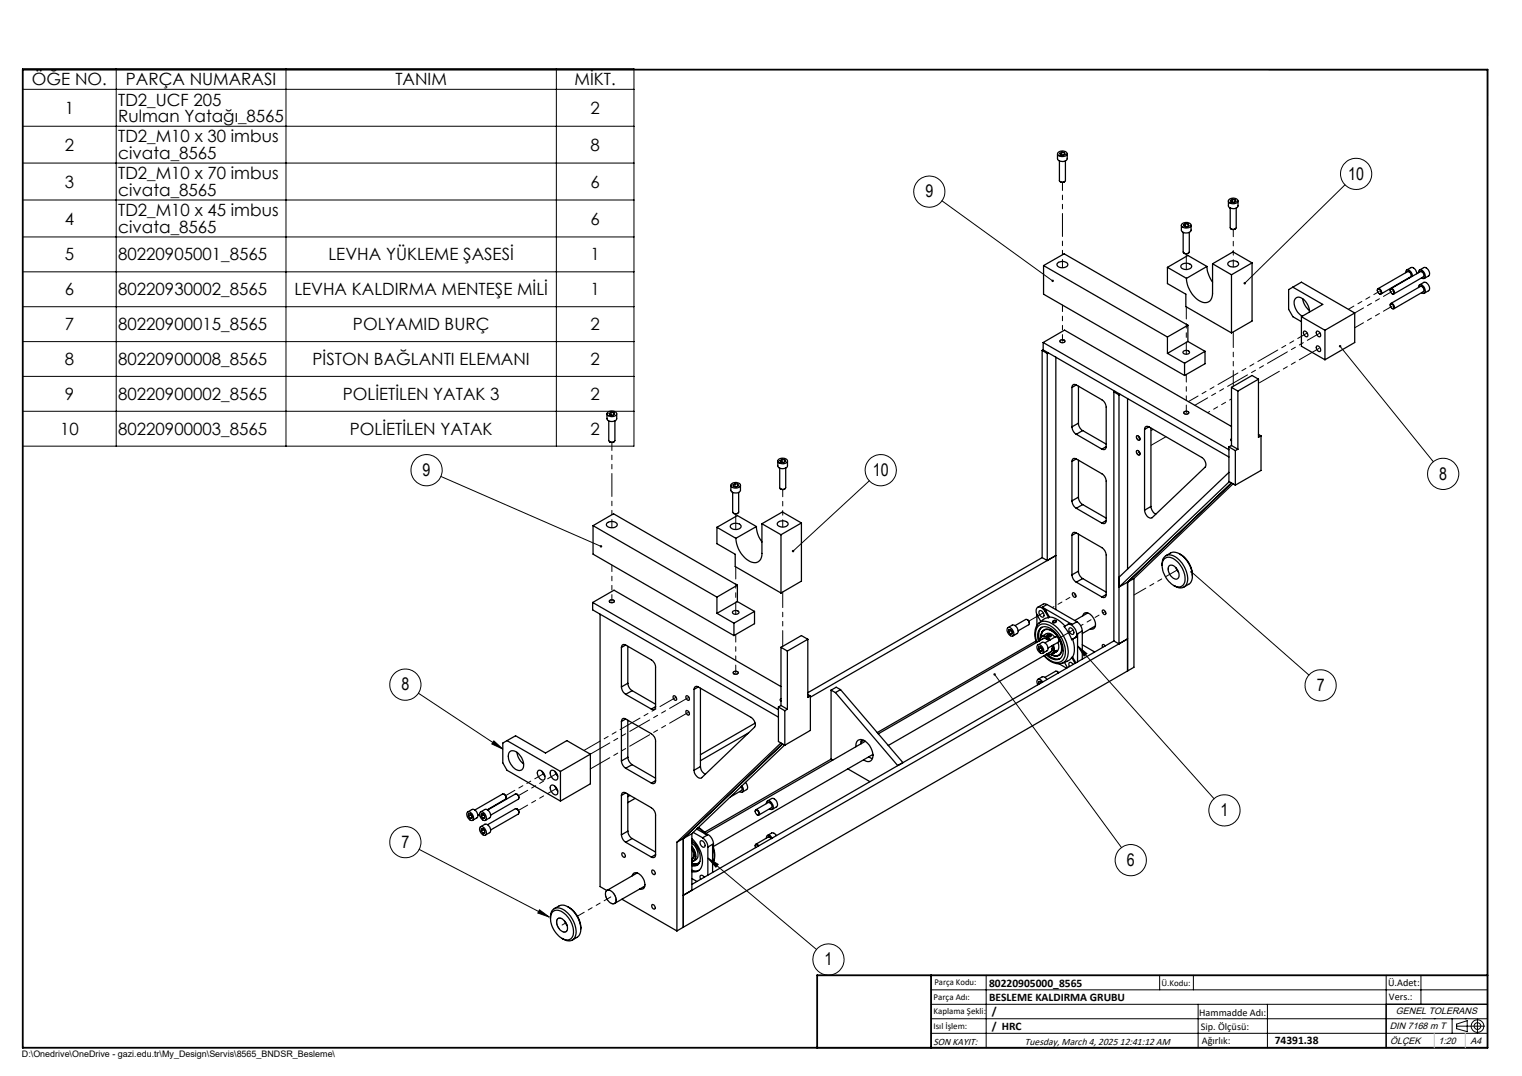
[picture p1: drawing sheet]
<svg xmlns="http://www.w3.org/2000/svg" width="420mm" height="297mm" viewBox="0 0 420 297" stroke-linecap="round" stroke-linejoin="round" font-family="sans-serif">
<g fill="none" stroke="#000" stroke-width=".35">
<path d="M291.8 42.4v1.4a1.57 1.57 0 0 0 2.7 0v-1.4M292 42.1a1.64 1.64 0 0 1 2.5 .3 1.5 1.5 0 0 1-2.6 0zM292.3 44.4v5.5l.3 .3M292.6 50.2l.5 .1 .7-.1M293 42l.7 .1M293 42l-.6 .3 .2 .5 .8 .1 .5-.3-.2-.5M293 42v.8M293.7 42.1v.6M294 44.4v5.4a.96 .96 0 0 1-1.4 .4M339 55.5v1.3a1.54 1.54 0 0 0 2.6 0v-1.3M339 55.2a1.52 1.52 0 0 1 2.6 .4 1.54 1.54 0 0 1-2.6-.2zM339.5 57.4v5.5l.2 .3"/>
<path d="M340.1 55l.8 .1M340.1 55l-.6 .3 .3 .5 .7 .1 .6-.3-.2-.5M340.1 55v.8M340.9 55.1v.6M341.1 57.4v5.5a.92 .92 0 0 1-1.4 .3M288 73.3v7.9l38.9 22.4M288 73.3l34.2 19.7M288 73.3l5.7-3.2 34.1 19.7M291.8 72.7a1.78 1.78 0 0 1 2.9 .4 1.77 1.77 0 0 1-3 0zM322.2 73.8v4.5l5 2.9v3.4l12.6 7.3M322.2 73.8l5.2 3M326 62.2v1.3a1.54 1.54 0 0 0 2.7 0v-1.3"/>
<path d="M326 73.1a1.85 1.85 0 0 1 2.9 .5 1.76 1.76 0 0 1-3 0zM326.2 61.8a1.64 1.64 0 0 1 2.5 .4 1.53 1.53 0 0 1-2.7-.1zM326.5 64.1v5.5l.2 .3M326.7 69.9l.5 .2 .7-.2M327.1 61.7l.8 .2M327.1 61.7l-.5 .4 .2 .4 .8 .1 .5-.3-.2-.4M327.1 61.7v.8M327.9 61.9v.5M328.2 64.1v5.5a.98 .98 0 0 1-1.5 .3M333.1 73.6a8 8 0 0 0 1.5 4.3M333.1 73.6l-5.7 3.2M333.1 73.6l-5.3-3.1-5.6 3.3"/>
<path d="M334.6 72.8v8.2a2.24 2.24 0 0 1-1.2 2.4 2.24 2.24 0 0 1-2.6-.5 8 8 0 0 1-3.4-6.1M334.6 72.8l5.2 3M339 72.4a1.89 1.89 0 0 1 2.8 .4 1.7 1.7 0 0 1-3-.1zM339.7 63.2l.5 .2 .7-.2M339.8 75.8v16.1M345.5 72.6l-5.7 3.2M345.5 72.6l-5.2-3.1-5.7 3.3M345.5 72.6v16l-5.7 3.3M356.8 79.3l8.2 4.7-5.9 3.4M356.8 79.3l2.3-1.4 14.7 8.5M356.8 79.3l-1.2 .6v5.5l1.2 2 2.3 1.4M380.2 79.9a.72 .72 0 0 1 .8 .3 .72 .72 0 0 1-.2 .9 .93 .93 0 0 1-.6-1.2z"/>
<path d="M380.3 79.7l8.1-4.7a.96 .96 0 0 1 .9 1.4l-8.2 4.7M383.8 79.9a.72 .72 0 0 1 .7 .4 .72 .72 0 0 1-.1 .8 .89 .89 0 0 1-.6-1.2zM383.8 79.7l8.2-4.7a.96 .96 0 0 1 .8 1.4l-8.2 4.7M387.9 75.3a.69 .69 0 0 1 .5-.9 .69 .69 0 0 1 .9 .5l.5 1.3M388.2 74.5l1.2-.6a1.57 1.57 0 0 1 1.5 1.7M388.7 76.7l.1 .1M391.4 79.4a.69 .69 0 0 1 .5-.9 .69 .69 0 0 1 .9 .5 1.21 1.21 0 0 1 .1 2l-.6-.2M391.4 75.3a.69 .69 0 0 1 .5-.9 .69 .69 0 0 1 .9 .5 1.2 1.2 0 0 1 .1 2l-.6-.2M391.7 78.6l1.2-.6a1.53 1.53 0 0 1 1.3 2.3l-1.2 .6M391.7 74.5l1.2-.6a1.53 1.53 0 0 1 1.3 2.3l-1.2 .7M287.6 96.7l1.4 .9M287.6 96.7v57.2"/>
<path d="M287.9 94.5v2.1M287.9 94.5l51.2 29.6M287.9 96.6l51.2 29.5M287.9 94.5l5.9-3.4 46 26.6M287.9 96.6l-.3 .1M289 97.6v57.1M289.3 97.4l-.3 .2M291.4 98.6v69.7M292.6 94a.72 .72 0 0 1 .7-.3 .72 .72 0 0 1 .5 .7 .79 .79 0 0 1-1.3-.3zM322.2 93v4.5M322.2 97.5l4.7 2.8M326.6 97a.99 .99 0 0 1 1.6 .4 1.01 1.01 0 0 1-1.7-.3z"/>
<path d="M327.8 94.3l4.7 2.7M327.8 94.3l-5.6 3.2M327.8 89.8l-5.6 3.2M327.8 89.8v4.5M332.5 97l-5.6 3.3M332.5 97v3.4l-5.6 3.2M359.1 87.4v8.2l6.5 3.7M359.1 87.4l6.5 3.8M359.5 82.5a5 5 0 0 0 1.9 3.2M359.8 91.5a.89 .89 0 0 1 .9 .4 .89 .89 0 0 1-.1 1.1 1.18 1.18 0 0 1-.8-1.5zM361.4 86.1a4.1 4.1 0 0 0-3.2-4.1 1.82 1.82 0 0 0-.8 2.8 4.4 4.4 0 0 0 2 2.5M363.4 91.4a.95 .95 0 0 1 .9 .6 .95 .95 0 0 1-.2 1 1.1 1.1 0 0 1-.7-1.6z"/>
<path d="M363.4 95.5a1.02 1.02 0 0 1 .9 1.5 1.01 1.01 0 0 1-.9-1.5zM365.6 91.2v8.1M373.8 86.4l-8.2 4.8M373.8 86.4v8.1l-8.2 4.8M380.1 80.2a.52 .52 0 0 1 .5-.6 .52 .52 0 0 1 .5 .6 .51 .51 0 0 1 .2 .6 .51 .51 0 0 1-.6 .3l-.1-.1M383.6 84.2a.5 .5 0 0 1 .6-.5 .5 .5 0 0 1 .4 .6 .49 .49 0 0 1 .3 .6 .49 .49 0 0 1-.7 .3l-.1-.1M383.6 80.2a.5 .5 0 0 1 .5-.6 .5 .5 0 0 1 .5 .6 .51 .51 0 0 1 .3 .6 .51 .51 0 0 1-.7 .3l-.1-.1M383.8 84a.72 .72 0 0 1 .7 .4 .72 .72 0 0 1-.1 .8 .89 .89 0 0 1-.6-1.2zM383.8 83.8l8.2-4.7a.96 .96 0 0 1 .8 1.4l-8.2 4.7M167.5 114.2v1.4a1.54 1.54 0 0 0 2.7 0v-1.4M167.7 113.8a1.7 1.7 0 0 1 2.5 .4 1.5 1.5 0 0 1-1.4 .8 1.5 1.5 0 0 1-1.3-.8zM168 116.2v5.4l.2 .4"/>
<path d="M168.6 113.8l.8 .1M168.6 113.8l-.5 .3 .2 .4 .8 .1 .5-.3-.2-.4M168.6 113.8v.8M169.4 113.9v.5M169.7 116.2v5.4a.95 .95 0 0 1-1.5 .4M295.8 117.8a2.61 2.61 0 0 0 1.2 2.1M295.8 107v10.8M297 106.3l7.1 4a2.61 2.61 0 0 1 1.2 2.1v10.9M297 106.3a.74 .74 0 0 0-.8-.1 .74 .74 0 0 0-.4 .8M297 119.9l7.1 4.1M297 106.3l-1.2 .7M297.6 116.8a2.46 2.46 0 0 0 1.2 2"/>
<path d="M297.6 116.8l-1.8 1M297.6 106.6v10.2M298.8 118.8l-1.8 1.1M298.8 118.8l6.5 3.8M307.4 108.2v68.7M307.4 108.2l1.4 .8M307.7 108l-.3 .2M308.8 109v68.7M309.1 108.8l-.3 .2M311.1 110v47.1M315.8 118.5v22.3M317 117.8l14.6 8.5a2.14 2.14 0 0 1 .9 2.7l-14.5 13.9a1.72 1.72 0 0 1-2.1-1.8l-.1-.3"/>
<path d="M317 117.8a.74 .74 0 0 0-.8 0 .74 .74 0 0 0-.4 .7M317 117.8l-1.2 .7M317.6 118.2v21.6M326.7 113.7a.7 .7 0 0 1 .8-.2 .7 .7 0 0 1 .5 .6 .75 .75 0 0 1-1.3-.3zM326.9 100.3v3.3M339.8 106.9v16.1M339.8 106.9l1.8 1M341.6 107.9v16.1M347.3 104.7v16l.7-.4M347.3 104.7l-5.7 3.2M347.3 104.7l-1.8-1.1-5.7 3.3M347.3 119.9l.7 .4"/>
<path d="M168.2 122l.7 .1 .5-.1M201.7 133.9v1.4a1.54 1.54 0 0 0 2.6 0v-1.4M201.9 133.6a1.63 1.63 0 0 1 2.4 .3 1.48 1.48 0 0 1-1.3 .8 1.48 1.48 0 0 1-1.3-.8zM202.2 135.9v5.4l.2 .4M202.8 133.5l.8 .1M202.8 133.5l-.5 .3 .2 .5 .7 .1 .6-.3-.2-.5M202.8 133.5v.8M203.6 133.6v.6M203.8 135.9v5.4a.9 .9 0 0 1-1.4 .4M214.6 127.2v1.4a1.54 1.54 0 0 0 2.7 0v-1.4M214.8 126.9a1.7 1.7 0 0 1 2.5 .3 1.5 1.5 0 0 1-1.3 .8 1.5 1.5 0 0 1-1.4-.8zM215.2 129.2v5.5l.2 .3"/>
<path d="M215.4 135l.6 .1 .6-.1M215.8 126.8l.7 .1M215.8 126.8l-.6 .3 .2 .5 .8 .1 .5-.4-.2-.4M215.8 126.8v.8M216.5 126.9v.6M216.8 129.2v5.4a.95 .95 0 0 1-1.4 .4M295.8 138.3a2.61 2.61 0 0 0 1.2 2M295.8 127.3v11M297 126.7l7.1 4.1a2.61 2.61 0 0 1 1.2 2v10.9M297 126.7a.73 .73 0 0 0-.8-.1 .73 .73 0 0 0-.4 .7M297 126.7l-1.2 .6M297.6 137.2a2.46 2.46 0 0 0 1.2 2.1"/>
<path d="M297.6 127v10.2M297.6 137.2l-1.8 1.1M298.8 139.3l-1.8 1M298.8 139.3l6.5 3.7M305.3 123.3a.73 .73 0 0 1-.4 .7 .73 .73 0 0 1-.8 0M305.3 123.3l-1.2 .7M313.6 124.5a.67 .67 0 0 1 .8 .3 .67 .67 0 0 1-.1 .8 1.02 1.02 0 0 1-.7-1.1zM313.6 120.4a.65 .65 0 0 1 .8 .3 .65 .65 0 0 1-.1 .8 1.01 1.01 0 0 1-.7-1.1zM317.6 139.8a2.7 2.7 0 0 0 1.3 2.1M317.6 139.8l-1.8 1M339.1 123.4l1.8 1M339.1 123.4v9.5l1.8 1"/>
<path d="M339.1 130.4l-30.3 28.9M339.2 133l-30.4 29.1 2.3-1.4M339.8 121.1l-.2 .3 .2 .3M339.8 133.3l-28.7 27.4M339.8 123l1.8 1M339.8 123l-.7 .4M340.3 133.6l-27.4 26.1M340.9 124.4v9.5M341.6 124l-.7 .4M348 120.3v9.6l-7.1 4M163.7 145.1v7.9l38.8 22.4M163.7 145.1l34.1 19.7"/>
<path d="M163.7 145.1l5.6-3.3 34.2 19.7M167.6 144.3a1.96 1.96 0 0 1 2.7 .4 1.66 1.66 0 0 1-2.7 .6l-.3-.5zM197.8 145.6v4.5l5.1 2.9v3.4l12.6 7.3M197.8 145.6l5.3 3M201.7 144.8a1.89 1.89 0 0 1 2.8 .5 1.78 1.78 0 0 1-3 .1zM202.4 141.7l.5 .1 .7-.1M208.7 145.3a7.3 7.3 0 0 0 1.6 4.3M208.7 145.3l-5.6 3.3M208.7 145.3l-5.2-3-5.7 3.3M210.3 144.6v8.1a2.21 2.21 0 0 1-1.2 2.4 2.21 2.21 0 0 1-2.6-.4 7.9 7.9 0 0 1-3.4-6.1M210.3 144.6l5.2 3M214.7 144.2a1.82 1.82 0 0 1 2.8 .4 1.76 1.76 0 0 1-3 .1z"/>
<path d="M215.5 147.6v16.1M221.2 144.4l-5.7 3.2M221.2 144.4l-5.3-3.1-5.6 3.3M221.2 144.4v16l-5.7 3.3M287.6 153.9l1.4 .8M287.6 153.9l-64.7 37.3M289 154.7l2.4-1.4-67.8 39.1M295.8 158.7a2.48 2.48 0 0 0 1.2 2M295.8 147.8v10.9M297 147.1l7.1 4.1a2.61 2.61 0 0 1 1.2 2v10.9M297 147.1a.72 .72 0 0 0-.8-.1 .72 .72 0 0 0-.4 .8M297 140.3l7.1 4.1"/>
<path d="M297 147.1l-1.2 .7M297.6 157.7a2.46 2.46 0 0 0 1.2 2M297.6 147.4v10.3M297.6 157.7l-1.8 1M298.8 159.7l-1.8 1M298.8 159.7l6.5 3.7M305.3 143.7a.74 .74 0 0 1-.4 .8 .74 .74 0 0 1-.8-.1M305.3 143.7l-1.2 .7M312.9 159.7l-1.8 1M312.9 159.7v24.5l-1.8 1M320.7 156.1a2.23 2.23 0 0 1 2.6-2.9 7.1 7.1 0 0 1 4.3 7.8 2.07 2.07 0 0 1-3.4 .8l-.4-.2M321.4 154.2a2.51 2.51 0 0 1 3.3 .6 5.9 5.9 0 0 1 1.9 6.5 2.42 2.42 0 0 1-3.7-.5 5.9 5.9 0 0 1-1.9-6.1z"/>
<path d="M321.7 153.4l1.3-.8a3.6 3.6 0 0 1 4.2 1.7 6.4 6.4 0 0 1 1.5 6.2l-.4 .6-1.6 .9M322.7 156.1a2.12 2.12 0 0 1 2.5 1.9 1.08 1.08 0 0 1 .1 1.3 1.08 1.08 0 0 1-1.2 .4 2.7 2.7 0 0 1-1.4-3.6zM324.5 156.7l.7 1.3M325.5 152.9a6.9 6.9 0 0 1 3.5 6.1M163.5 166.3v2l51.3 29.6M163.5 166.3l51.3 29.6M163.5 166.3l5.9-3.4 46.1 26.6M165.6 169.5v75.2l1.9 1.1M168.2 165.8a.77 .77 0 0 1 1.3 .3 .75 .75 0 0 1-.8 .3 .75 .75 0 0 1-.5-.6zM171.5 178.7v10.9M172.6 178l7.1 4.1a2.46 2.46 0 0 1 1.2 2.1v10.8M172.6 178a.72 .72 0 0 0-.8 0 .72 .72 0 0 0-.3 .7"/>
<path d="M172.6 178l-1.1 .7M173.2 178.4v10.2M197.8 164.8v4.5M197.8 169.3l4.7 2.7M202.2 168.8a1.04 1.04 0 0 1 1.7 .4 .99 .99 0 0 1-1 .4 .99 .99 0 0 1-.8-.7zM202.5 172v3.4M203.5 166l4.7 2.8M203.5 166l-5.7 3.3M203.5 161.5l-5.7 3.3M203.5 161.5v4.5M208.2 168.8l-5.7 3.2M208.2 168.8v3.4l-5.7 3.2"/>
<path d="M215.5 178.7v16M215.5 178.7l1.8 1M217.3 179.7v16.1M222.9 176.5l-5.6 3.2M222.9 176.5v16l.7-.4M222.9 176.5l-1.7-1.1-5.7 3.3M278.1 173.3a1.5 1.5 0 0 1 1.7 1.9 .8 .8 0 0 1-.9 .4 .8 .8 0 0 1-.6-.7l-.4-1zM278.2 173.2l1.1-.7a1.53 1.53 0 0 1 1.4 2.4l-1.2 .6M278.4 174.4v-.6h.4l.5 .5v.7h-.5M278.4 174.4l.4 .6M279 174l-.6 .4M279.3 174.8l-.5 .2"/>
<path d="M280.1 172.7l2.9-1.7a.96 .96 0 0 1 .9 1.4l-2.9 1.7M283.5 171l.5 .6 .1 .4M285.9 176.9l-43.8 25.3M286.1 177.3a3.8 3.8 0 0 1 1.2-5 5.6 5.6 0 0 1 5.4 3.4 6.4 6.4 0 0 1 .8 6.3 2.8 2.8 0 0 1-4.3-.1l-1-1M286.1 169.6v3M286.3 178.1a1.47 1.47 0 0 1 1.7 1.9 .68 .68 0 0 1-.7 .4 .68 .68 0 0 1-.6-.5 1.54 1.54 0 0 1-.4-1.8zM286.4 178l1.2-.7a1.53 1.53 0 0 1 1.3 2.3l-1.1 .7M286.6 177.1a2.99 2.99 0 0 1 1.3-4.1 5.4 5.4 0 0 1 4.8 3.7 4.6 4.6 0 0 1 0 4.9 3 3 0 0 1-4.1-.9M286.6 179.2v-.6l.5-.1 .4 .6v.6l-.4 .1M286.6 179.2l.5 .6M286.7 172a5 5 0 0 0-.7 5.4M286.7 172a3.7 3.7 0 0 1 4.7 1 9.5 9.5 0 0 1 3.2 8.1l-.7 1.5-.8 .5"/>
<path d="M286.8 168.6a1.05 1.05 0 0 1 1.1 .6 1.05 1.05 0 0 1-.1 1.2 1.28 1.28 0 0 1-1-1.8zM287.3 175.8a1.85 1.85 0 0 1 1-2 1.85 1.85 0 0 1 2.2 .5 5.5 5.5 0 0 1 2.2 6.1 1.83 1.83 0 0 1-2.6 .3M287.3 178.8l-.7 .4M287.4 175.8a1.78 1.78 0 0 1 1-2 1.78 1.78 0 0 1 2.2 .6l1.5 1.7M287.5 176.5a1.16 1.16 0 0 1 1.9 .3M287.5 173.1a3.4 3.4 0 0 0-.7 3.8M287.5 175.6l1.2-.7a2.14 2.14 0 0 1 2.4 1M287.5 179.5l-.4 .3M287.6 167.6l1.1 1.1M287.6 167.6l8.3 4.8M287.7 174.2l-.4 1.6M288.4 177.4l2.9-1.6a.99 .99 0 0 1 .8 1.4l-2.9 1.7"/>
<path d="M288.4 168.8a1.62 1.62 0 0 0-2.2-1 2.11 2.11 0 0 0 .1 2.2l.9 1.6M288.4 168.8l1 1.7M288.7 168.7l.9 1.6M288.7 168.7l-.3 .1M288.7 176.4l-.8-.1-45.5 26.3M288.9 175.4a.58 .58 0 0 1 .6-.3 .58 .58 0 0 1 .5 .4 .65 .65 0 0 1-1.1-.1zM288.9 166.9l-.7-.3-1.9 1M288.9 166.9l-1.3 .7M288.9 166.9l8.3 4.7M289.1 175.4a.36 .36 0 0 1 .4-.2 .36 .36 0 0 1 .3 .4l-.5 .1zM289.2 175.3l-.2 .2 .1 .2M289.4 170.5l-1.2 .3-1.5 1.2"/>
<path d="M289.4 175.3l-.2 .1 .1 .2 .5-.1-.1-.2M289.4 175.3h.3M289.4 175.4l.3 .1M289.4 175.4l-.1 .1M289.4 175.3v.1M289.6 170.3a6.3 6.3 0 0 1 4.3 2.5M289.6 170.3l-.2 .2M289.7 175.3v.2M289.8 175.3l.2 .1-.2 .3M289.8 176.6a1.69 1.69 0 0 0-2.7-.5l-.2 .7a1.26 1.26 0 0 1 .9-1.2 1.26 1.26 0 0 1 1.5 .6l.4 .5M289.9 179.9l-44.8 25.9M290.3 178.3a1.21 1.21 0 0 1-.7 1.8"/>
<path d="M290.3 179l-.1 .6-.3 .3M290.7 178a1.74 1.74 0 0 1-.9 2.7l-.8-.3a1.22 1.22 0 0 0 1.5-.1 1.22 1.22 0 0 0 .3-1.4l-.3-.8M291 180l.5-.3-.6 .5zM291 171.2l.5 .3M291 171.2a.37 .37 0 0 0-.5 .4 .37 .37 0 0 0 .5 .3l.5-.4M291.2 179.9l.1 .1M291.2 171.8l.2-.1a.35 .35 0 0 0-.5-.3 .35 .35 0 0 0-.2 .4l.1 .1M291.2 179.8l.2-.1-.4 .4zM291.3 179.9l.3-.2a.49 .49 0 0 0-.7 .3l-.1 .3 .2-.1M291.6 179.6l-.1 .1M291.7 175.8l.5 .6 .1 .4M291.9 177.3a1.91 1.91 0 0 1-.7 2.8"/>
<path d="M292.2 176.3a3.8 3.8 0 0 1 .1 4.4 1.95 1.95 0 0 1-2.1-.1M294.6 172.4a2.41 2.41 0 0 1 2.5 2.5v.6l-.4 .5M294.6 172.4l-.9 .6 1.2 1.7 .8 1.9M295.1 173.4a1.05 1.05 0 0 1 1 .5 1.05 1.05 0 0 1-.1 1.2 1.28 1.28 0 0 1-.9-1.7zM295.9 172.4l-.8-.2-.5 .2M295.9 163.7a.67 .67 0 0 1 .9 .3 .67 .67 0 0 1-.2 .9 1.02 1.02 0 0 1-.7-1.2zM296 176.4a6.4 6.4 0 0 1 0 5M296 176.4l-.3 .2M296.7 176l-1 .6M296.9 175.9l-.2 .1M296.9 175.9l-.9 .5M297 160.7l7.1 4.1"/>
<path d="M297.2 171.6a3.3 3.3 0 0 1 1.5 2.6M297.2 171.6l-1.3 .8M297.4 174.9l-.1 .6-.4 .4M297.4 174.9v7.8M298.7 178l3.3 1.9M298.7 174.2l-1.3 .7M298.7 174.2v7.7M298.8 170a1.14 1.14 0 0 1 .9-.9 1.14 1.14 0 0 1 1.2 .5 3.2 3.2 0 0 1 1.1 3.8l-.4 .2h-.7M300.2 169.2l-3.6 2.1M302.3 172.8l-3.6 2.1M304.2 168.5a.67 .67 0 0 1 .8 .3 .67 .67 0 0 1-.2 .8 1.02 1.02 0 0 1-.6-1.1zM305 178.3a.44 .44 0 0 0-.7-.4 .44 .44 0 0 0 0 .8"/>
<path d="M305.3 164.1a.72 .72 0 0 1-.4 .8 .72 .72 0 0 1-.8-.1M305.3 164.1l-1.2 .7M307.4 176.9l1.4 .8M307.4 176.9l-116.5 67.2M308.8 177.7l2.3-1.3-122.5 70.7 2.3-1.4v-15.6M311.1 160.7v24.5M171.5 189.6a2.71 2.71 0 0 0 1.1 2.1M171.5 199.1v10.9M172.6 198.5l7.1 4a2.46 2.46 0 0 1 1.2 2.1v10.9M172.6 198.5a.7 .7 0 0 0-.8-.1 .7 .7 0 0 0-.3 .7M172.6 191.7l7.1 4M172.6 198.5l-1.1 .6"/>
<path d="M173.2 188.6a2.61 2.61 0 0 0 1.2 2M173.2 188.6l-1.7 1M173.2 198.8v10.2M174.4 190.6l-1.8 1.1M174.4 190.6l6.5 3.8M180.9 195a.7 .7 0 0 1-.3 .8 .7 .7 0 0 1-.9-.1M180.9 195l-1.2 .7M185.8 192.2a.68 .68 0 0 1 .8 .3 .68 .68 0 0 1-.2 .8 .93 .93 0 0 1-.6-1.1zM189.3 192.2a.67 .67 0 0 1 .8 .3 .67 .67 0 0 1-.2 .8 .93 .93 0 0 1-.6-1.1zM189.4 196.1a.72 .72 0 0 1 .7 .5 .72 .72 0 0 1-.2 .8 .9 .9 0 0 1-.5-1.3zM191.5 190.3v22.3M192.7 189.6a.72 .72 0 0 0-.8-.1 .72 .72 0 0 0-.4 .8"/>
<path d="M192.7 189.6l14.6 8.4a2.2 2.2 0 0 1 .9 2.7l-14.6 14a1.83 1.83 0 0 1-2.1-2.1M192.7 189.6l-1.2 .7M193.3 190v21.6M202.4 185.5a.79 .79 0 0 1 1.3 .3 .75 .75 0 0 1-.8 .3 .75 .75 0 0 1-.5-.6zM208.4 199.6l-15.1 8.7M214.8 195.2l1.8 1M214.8 195.2v9.5l1.8 1M215.5 192.9l-.2 .2 .2 .4M215.5 194.7l1.8 1.1M215.5 194.7l-.7 .5M216.6 196.2v9.5M217.3 195.8l-.7 .4"/>
<path d="M222.9 191.7l.7 .4M223.6 192.1v9.5l-7 4.1M229.3 190.5v19M229.3 190.5l1.2 .7M232 190.4l17.2 20.1-1.5 .8-17.2-20.1M232 190.4l-1.5 .8M232 190.4l-1.2-.7-1.5 .8M286.4 187.5l1.2-.7a1.17 1.17 0 0 1 1.3 .8M286.6 188.7l.1 .1M287.3 188.3l-.7 .4M287.4 188.4l-.3-.3h-.5v.6M287.7 188.2a.9 .9 0 0 0-1.5-.4l.2 1.2"/>
<path d="M288.1 181a5 5 0 0 0 5 2.1M288.9 180.5a3.7 3.7 0 0 0 3.6 1.3M290.1 180.7l1.6 .4M290.8 180.2h.1M291 180.2l-.7 .3M291.7 185.3l.4 .4M292.1 185.7l-.5-.4h-.3l-2.9 1.7M292.2 183.2l2.1 1.2M293.7 182.8l.9 1.5M295.7 181.5l-.6 .7-2 .9M295.7 181.5l1 1.6M296 181.4l-.3 .1"/>
<path d="M296 181.4l.9 1.5M296.1 183.4a.6 .6 0 0 0-.5-.6 .6 .6 0 0 0-.6 .4l.1 .8M311.1 185.2l-122.5 70.7M139.1 219.2l.4 .4 .2 .6M139.9 204.4l2.4-1.3 8.2 4.8 5.9-3.5 6.5 3.8M139.9 204.4l14.8 8.5M139.9 204.4l-1.2 .7v5.5l1.2 2 14.8 8.5M140.6 207.6a2.1 2.1 0 0 1 3.1 1.2 2.94 2.94 0 0 1 .2 3.7 2.74 2.74 0 0 1-3.1-1.9 3.2 3.2 0 0 1-.2-3zM142.6 207.6a5 5 0 0 0 1.9 3.3M142.6 219.2l.6 .6v.4M148.5 212.8a1.41 1.41 0 0 1 1.9 1.4 .78 .78 0 0 1-.3 1.1 .78 .78 0 0 1-1.1-.4 1.89 1.89 0 0 1-.5-2.1zM149.6 212.9l.8 1.3"/>
<path d="M152 212.8a1.41 1.41 0 0 1 1.9 1.4 .78 .78 0 0 1-.3 1.1 .78 .78 0 0 1-1.1-.4 1.89 1.89 0 0 1-.5-2.1zM152 216.8a1.41 1.41 0 0 1 1.9 1.5 .78 .78 0 0 1-.3 1.1 .78 .78 0 0 1-1.1-.4 1.82 1.82 0 0 1-.5-2.2zM153.1 212.9l.8 1.3M153.1 217l.8 1.3M154.7 212.9v8.2M162.9 208.2l-8.2 4.7M162.9 208.2v8.2l-8.2 4.7M171.5 210a2.72 2.72 0 0 0 1.1 2.1M171.5 219.6v10.8M172.6 218.9l7.1 4.1a2.46 2.46 0 0 1 1.2 2v10.9M172.6 218.9a.72 .72 0 0 0-.8-.1 .72 .72 0 0 0-.3 .8M172.6 212.1l7.1 4"/>
<path d="M172.6 218.9l-1.1 .7M173.2 209a2.61 2.61 0 0 0 1.2 2.1M173.2 219.2v10.2M173.2 209l-1.7 1M173.8 219.6l-.6 .3M174.4 211.1l-1.8 1M174.4 211.1l6.5 3.7M180.9 215.5a.71 .71 0 0 1-.3 .7 .71 .71 0 0 1-.9-.1M180.9 215.5l-1.2 .6M193.3 211.6a2.48 2.48 0 0 0 1.3 2.1M193.3 211.6l-1.8 1M204.5 217.1l.3 .8-.1 .3-3.2 1.8"/>
<path d="M204.8 216.9a1.01 1.01 0 0 1-.3 1.8l-.4-.2M205.7 216a1.46 1.46 0 0 1 .3 1.9l-1.1 .7M206.6 202.3l-13.3 7.7M215.5 205.1l-28.7 27.4M215.9 205.3l-27.3 26.2M216.5 205.7l-25.6 24.4M229.3 209.5l-34.9 20.2M229.3 209.5l.5 .3M234 212.2l6.1 3.6M236.2 206.1a1.59 1.59 0 0 1 .9-1.9 1.59 1.59 0 0 1 2 .7 4.3 4.3 0 0 1 1.5 4.8 1.5 1.5 0 0 1-2.3 0M237.7 204.1l-.1 1.2M238.4 204.4l-.8 .4"/>
<path d="M238.8 204.6l-44.1 25.5M239.7 208.9l1.1 .5M240.9 208.2l-44.1 25.5M129 224.2a1.31 1.31 0 0 1 1.7 1.4 .68 .68 0 0 1-.5 .9 .68 .68 0 0 1-.8-.5 1.49 1.49 0 0 1-.4-1.8zM129.1 224.1l1.1-.7a1.52 1.52 0 0 1 1.4 2.3l-1.2 .7M129.3 225.3v-.6l.5-.1 .4 .6v.6l-.4 .1M129.3 225.3l.5 .6M130 224.9l-.7 .4M130.2 225.6l-.4 .3M132.3 224.8l-.4 .2M132.5 224.2a1.31 1.31 0 0 1 1.7 1.4 .68 .68 0 0 1-.5 .9 .68 .68 0 0 1-.8-.5 1.49 1.49 0 0 1-.4-1.8zM132.5 228.3a1.48 1.48 0 0 1 1.7 1.9 .8 .8 0 0 1-.8 .4 .8 .8 0 0 1-.7-.7l-.4-1z"/>
<path d="M132.6 224.1l1.2-.7a1.52 1.52 0 0 1 1.3 2.3l-1.2 .7M132.6 228.2l1.2-.7a1.5 1.5 0 0 1 1.3 2.3l-1.2 .7M132.8 225.3v-.6l.5-.1 .4 .6v.6l-.4 .1M132.8 229.4v-.6l.5-.1 .4 .6v.6l-.4 .1M132.8 225.3l.5 .6M132.8 229.4l.5 .6M133.5 224.9l-.7 .4M133.5 229l-.7 .4M133.7 225.6l-.4 .3M133.7 229.7l-.4 .3M134.5 223.5l5-2.9a.93 .93 0 0 0-.8-1.4l-7.7 4.4M134.5 223.6l7.7-4.4a.96 .96 0 0 1 .9 1.4l-7.7 4.4"/>
<path d="M134.5 227.6l7.7-4.4a.99 .99 0 0 1 .9 1.5l-7.7 4.4M142.6 223.3l.6 .6v.4M171.5 230.4a2.71 2.71 0 0 0 1.1 2.1M171.7 235.4a.73 .73 0 0 1 .7 .4 .73 .73 0 0 1-.1 .9 .9 .9 0 0 1-.6-1.3zM172.6 232.5l7.1 4.1M173.2 229.4a2.61 2.61 0 0 0 1.2 2.1M173.2 229.4l-1.7 1M174.4 231.5l-1.8 1M174.4 231.5l6.5 3.7M175.3 220.4l-2.1 1.1M180.9 235.9a.71 .71 0 0 1-.3 .8 .71 .71 0 0 1-.9-.1M180.9 235.9l-1.2 .7"/>
<path d="M186.8 232.5v24.5M188.6 231.5l-1.8 1M188.6 231.5v24.4M190.9 231.5a7.8 7.8 0 0 1 2.6 8.1 2.12 2.12 0 0 1-2.6 1M190.9 232.1a5.8 5.8 0 0 1 2 6.2 1.67 1.67 0 0 1-2 .6M190.9 238.5l.8 .3 .9-.1M190.9 238.3l1.3 .2M190.9 232.7a3.6 3.6 0 0 1 1.3 4.5l-.7 .4M190.9 233.9a2.77 2.77 0 0 1 .5 3.7l-.5 .1M190.9 233.6a3.1 3.1 0 0 1 .6 4l-.6 .2M190.9 234.4l.1 .1a1.86 1.86 0 0 1-.1 2.7M190.9 230.1l-2.3 1.4"/>
<path d="M191.3 229.8l2.6 1.4M191.5 235.9l-.2 .7-.4 .5M192.3 228.8l2.9 1.7-1.3 .7M192.3 228.8v.1M192.3 228.8h.1M192.6 228.5l2 1.6M192.7 228.4l2.1 1.8M193 238.1a1.73 1.73 0 0 1-2.1 .2M193.1 237.7a1.56 1.56 0 0 1-2.2 .5M193.3 232.2a1.03 1.03 0 0 1 1.1 .5 1.03 1.03 0 0 1-.2 1.2 1.27 1.27 0 0 1-.9-1.7zM193.9 231.2a3.4 3.4 0 0 1 1.4 2.6M194.6 230.2a2.64 2.64 0 0 1 2 3.5 5.7 5.7 0 0 1 0 4.7"/>
<path d="M195.3 233.8l1.3-.8v7.8M195.3 233.8v7.8M196.7 233.5l.1 .3a5.6 5.6 0 0 1-.2 4.6M208.4 224a.5 .5 0 0 1 .5-.6 .5 .5 0 0 1 .5 .6 .51 .51 0 0 1 .2 .7 .51 .51 0 0 1-.6 .2h-.1M208.5 223.7a.72 .72 0 0 1 .8 .4 .72 .72 0 0 1-.2 .8 .89 .89 0 0 1-.6-1.2zM208.6 223.5l3.4-2a.99 .99 0 0 1 .9 1.5l-3.5 2M209.2 233.6l-.1-.3a.4 .4 0 0 0-.6 0 .4 .4 0 0 0 0 .6v.1M209.4 233.5a.48 .48 0 0 0-.5-.5 .48 .48 0 0 0-.5 .5M211.5 231.3a.69 .69 0 0 1 .5-.8 .69 .69 0 0 1 .8 .5l.3 .3M211.5 221.8a.69 .69 0 0 1 .5-.8 .69 .69 0 0 1 .8 .5 1.18 1.18 0 0 1 .1 1.9l-.6-.1M211.8 230.6l1.1-.7a1.18 1.18 0 0 1 1.3 .7M211.8 221.1l1.1-.7a1.5 1.5 0 0 1 1.4 2.3l-1.2 .7"/>
<path d="M212.8 231.5l-.4-.4-.4-.1-3.4 2M151.9 253.5a2.33 2.33 0 0 1 1.9-2.9 6.6 6.6 0 0 1 5.1 5.7 2.39 2.39 0 0 1-2.2 3.4l-1.6-.7M152.4 251.8a2.37 2.37 0 0 1 3.5 .5 5.9 5.9 0 0 1 2 6.5 2.45 2.45 0 0 1-3.8-.5 6 6 0 0 1-1.9-6.2zM152.9 250.8l1.3-.7a3.6 3.6 0 0 1 4.2 1.6 6.1 6.1 0 0 1 1.4 6.6l-1.9 1.2M153.9 253.6a2.12 2.12 0 0 1 2.6 1.8 1.1 1.1 0 0 1 0 1.3 1.1 1.1 0 0 1-1.2 .5 2.7 2.7 0 0 1-1.4-3.6zM155.8 254.2l.7 1.2M156.7 250.3a6.9 6.9 0 0 1 3.6 6.1M167.3 245.9a1.53 1.53 0 0 1 2.2 1 1.82 1.82 0 0 1 0 2.5 2.53 2.53 0 0 1-2.2-3.5zM171.6 248.2l15.2 8.8M174.5 241.8a1.09 1.09 0 0 1 .9-1 1.09 1.09 0 0 1 1.1 .6 2.92 2.92 0 0 1 1 3.9l-.9 .1M175.9 240.9l-8.4 4.9M177.9 244.6l-8.3 4.8"/>
<path d="M180 249.7a.73 .73 0 0 1 .7 .4 .73 .73 0 0 1-.2 .9 .9 .9 0 0 1-.5-1.3zM180 240.2a.73 .73 0 0 1 .7 .4 .73 .73 0 0 1-.2 .8 .9 .9 0 0 1-.5-1.2zM188.6 255.9l-1.8 1.1M190.9 240.2l.9 .2 1.1-.2M190.9 242.5l1.4 .8M194.3 242.1a.63 .63 0 0 0-.9-.5 .63 .63 0 0 0 0 1.1M410.5 277.2h-28v12M225.5 289.2h185"/>
</g>
<path d="M340.3 63.3v10.4M327.4 103.4v10.5M216 135.1v10.4M203 175.1v10.6M170 248.4a2.72 2.72 0 0 0-2.3-2.7 1.96 1.96 0 0 0 .2 3 1.11 1.11 0 0 0 1.1 .8 1.11 1.11 0 0 0 1-.8v-.3" fill="none" stroke="#000" stroke-width=".28" stroke-dasharray="6.3 1.3 1.3 1.3 1.3 1.3" stroke-dashoffset="4.3"/>
<g fill="none" stroke="#000" stroke-width=".28" stroke-dasharray="6.3 1.3 1.3 1.3 1.3 1.3">
<path d="M327.4 70.1v4.3M388.4 75a.96 .96 0 0 1 .9 1.4M392 79a.96 .96 0 0 1 .8 1.5M392 75a.96 .96 0 0 1 .8 1.4M293.7 93.9a.44 .44 0 0 1 .1 .6 .44 .44 0 0 1-.6 .1h-.2a.42 .42 0 0 1-.5-.5 .42 .42 0 0 1 .6-.3l.6 .1M318.2 118.5l-.6 .3M327.9 113.6a.44 .44 0 0 1 0 .6 .44 .44 0 0 1-.6 .1h-.2a.42 .42 0 0 1-.4-.5 .42 .42 0 0 1 .6-.3l.6 .1M314.5 124.8l-.4 .2M314.5 120.7l-.4 .2M314.6 125.3a.61 .61 0 0 0-.2-.8 .61 .61 0 0 0-.8 .1 .67 .67 0 0 0 .2 .7 .67 .67 0 0 0 .8 .1v-.1M314.6 121.2a.61 .61 0 0 0-.2-.8 .61 .61 0 0 0-.8 .1 .67 .67 0 0 0 .2 .8 .67 .67 0 0 0 .8 0v-.1M321.8 120.5l-4.2 2.4"/>
<path d="M203 141.8v4.3M325.2 157.9l-.7-1.2M168.4 166.2a.61 .61 0 0 0 .7 .2 .61 .61 0 0 0 .3-.7 .67 .67 0 0 0-.7-.2 .67 .67 0 0 0-.5 .6l.2 .1M283.9 171.4l4-2.3M292.2 176.2l4-2.3M202.5 186a.61 .61 0 0 0 .8 .2 .61 .61 0 0 0 .3-.8 .67 .67 0 0 0-.8-.2 .67 .67 0 0 0-.4 .7l.1 .1M155.1 255.3l1.1-.6"/>
</g>
<path d="M153.6 254.5a1.02 1.02 0 0 1 .7-1.1 1.02 1.02 0 0 1 1.2 .5 2.38 2.38 0 0 1 .7 3.3 2.36 2.36 0 0 1-2.6-2.4v-.3M159.4 252.9l9.2-5.3" fill="none" stroke="#000" stroke-width=".28" stroke-dasharray="6.3 1.3 1.3 1.3 1.3 1.3" stroke-dashoffset="4.2"/>
<path d="M324.9 157.3l-12 6.9" fill="none" stroke="#000" stroke-width=".28" stroke-dasharray="6.3 1.3 1.3 1.3 1.3 1.3" stroke-dashoffset="2.6"/>
<path d="M139.5 219.6l10.6-6.1M143.1 219.6l10.5-6.1M143.1 223.7l10.5-6.1" fill="none" stroke="#000" stroke-width=".28" stroke-dasharray="6.3 1.3 1.3 1.3 1.3 1.3" stroke-dashoffset="3.4"/>
<path d="M161.1 207.1l25.5-14.6" fill="none" stroke="#000" stroke-width=".28" stroke-dasharray="6.3 1.3 1.3 1.3 1.3 1.3" stroke-dashoffset="1.2"/>
<path d="M162.9 212.2l27.2-15.7M162.9 208.2l27.2-15.8" fill="none" stroke="#000" stroke-width=".28" stroke-dasharray="6.3 1.3 1.3 1.3 1.3 1.3" stroke-dashoffset=".2"/>
<path d="M290.4 167.7l6.4-3.7" fill="none" stroke="#000" stroke-width=".28" stroke-dasharray="6.3 1.3 1.3 1.3 1.3 1.3" stroke-dashoffset="5.9"/>
<path d="M298.2 172.7l6.8-3.9" fill="none" stroke="#000" stroke-width=".28" stroke-dasharray="6.3 1.3 1.3 1.3 1.3 1.3" stroke-dashoffset="5.6"/>
<path d="M380.6 80.4l-8.5 5" fill="none" stroke="#000" stroke-width=".28" stroke-dasharray="6.3 1.3 1.3 1.3 1.3 1.3" stroke-dashoffset="4.6"/>
<path d="M360.8 91.9l-32.8 18.9" fill="none" stroke="#000" stroke-width=".28" stroke-dasharray="6.3 1.3 1.3 1.3 1.3 1.3" stroke-dashoffset="3.3"/>
<path d="M384.1 84.5l-10.2 6M384.1 80.4l-10.2 6" fill="none" stroke="#000" stroke-width=".28" stroke-dasharray="6.3 1.3 1.3 1.3 1.3 1.3" stroke-dashoffset="3.6"/>
<path d="M364.3 96l-17 9.8" fill="none" stroke="#000" stroke-width=".28" stroke-dasharray="6.3 1.3 1.3 1.3 1.3 1.3" stroke-dashoffset="-.3"/>
<path d="M339.9 110.1l-6.6 3.8" fill="none" stroke="#000" stroke-width=".28" stroke-dasharray="6.3 1.3 1.3 1.3 1.3 1.3" stroke-dashoffset="5.7"/>
<path d="M364.3 91.9l-34.6 20" fill="none" stroke="#000" stroke-width=".28" stroke-dasharray="6.3 1.3 1.3 1.3 1.3 1.3" stroke-dashoffset="2.3"/>
<path d="M340.3 91.6v15M216 163.4v15" fill="none" stroke="#000" stroke-width=".28" stroke-dasharray="6.3 1.3 1.3 1.3 1.3 1.3" stroke-dashoffset="2"/>
<path d="M327.4 84.7v13.1M203 156.4v13.1" fill="none" stroke="#000" stroke-width=".28" stroke-dasharray="6.3 1.3 1.3 1.3 1.3 1.3" stroke-dashoffset="3"/>
<path d="M293.2 50.3v23.6M168.9 122.1v23.6" fill="none" stroke="#000" stroke-width=".28" stroke-dasharray="6.3 1.3 1.3 1.3 1.3 1.3" stroke-dashoffset="4.1"/>
<path d="M293.2 84.2v10M168.9 156v9.9" fill="none" stroke="#000" stroke-width=".28" stroke-dasharray="6.3 1.3 1.3 1.3 1.3 1.3" stroke-dashoffset="4.5"/>
<g fill="none" stroke="#000" stroke-width=".28">
<path d="M6.2 19h168.7v104.2h-168.7zM32.1 19v104.2M78.9 19v104.2M153.5 19v104.2M350.2 19.2h60.3v12.6M6.2 24.7h168.7M6.2 34.9h168.7M6.2 45h168.7M6.2 55.2h168.7M259.9 55.4l30.6 22.1M371.2 51l-27.7 27.2M6.2 65.4h168.7"/>
<path d="M6.2 75h168.7M6.2 84.7h168.7M6.2 94.3h168.7M369.8 95.6l25.7 31.9M6.2 103.9h168.7M6.2 113.5h168.7M121.7 131.5l44.1 19.3M239.9 132.7l-21 19.4M328.8 157.9l32.4 28.4M297.4 178.3l2.5 2.1-.7 .7zM297.4 178.3l37.6 42.2M115.5 191.3l23.2 15.5"/>
<path d="M274.5 186.2l35 47.8M136.3 204.5l2.4 2.3-3-1.5zM115.7 234.5l35.9 18.6M195.3 236.9l2.9 1.7-.6 .8zM195.3 236.9l30 25.2M148.9 251.1l2.7 2-3.2-1.1zM256.9 273.2h153.6M256.9 277.2h153.6M272.1 269.2v20M320 269.2v4M329.3 269.2v4M330.6 277.2v12"/>
<path d="M349.7 277.2v12M382.5 269.2v20M392.1 269.2v8M256.9 281.2h153.6M256.9 285.2h153.6M395.8 281.2h.1M400.7 281.2v4M402 283.2h7.7M402 282.7l2.9-1v3.1l-2.9-.9zM404.4 281.2h.1M407.7 281.3v3.8"/>
<circle cx="256.5" cy="52.9" r="4.3"/>
<circle cx="374.2" cy="48" r="4.3"/>
<circle cx="117.7" cy="129.8" r="4.3"/>
<circle cx="243" cy="129.8" r="4.3"/>
<circle cx="398.2" cy="130.8" r="4.3"/>
<circle cx="111.9" cy="189" r="4.3"/>
<circle cx="364.4" cy="189.2" r="4.3"/>
<circle cx="111.9" cy="232.4" r="4.3"/>
<circle cx="312" cy="237.4" r="4.3"/>
<circle cx="337.9" cy="223.7" r="4.3"/>
<circle cx="228.6" cy="264.8" r="4.3"/>
<circle cx="407.7" cy="283.2" r=".93"/>
<circle cx="407.7" cy="283.2" r="1.74"/>
</g>
<path d="M6.3 19.2h404.2v270h-404.2zM256.9 269.2v20M410.5 269.2h-185v20" fill="none" stroke="#000" stroke-width=".5"/>
<path d="M392.1 281.2h.1M395.8 285.2v4M404.4 285.2v4" fill="none" stroke="#c0c0c0" stroke-width=".28"/>
<path d="M165.7 150.5l-.1 .5 .5 .1 .1-.1-.4-.2 .4 .2-.1-.4zM136.3 204.5l2.4 2.3-3-1.5zM148.9 251.1l2.7 2-3.2-1.1zM274.1 186a.34 .34 0 0 0 .3 .5 .34 .34 0 0 0 .4-.4 .34 .34 0 0 0-.6-.2l.3 .3-.3-.3zM328.5 157.6a.36 .36 0 0 0 .1 .6 .36 .36 0 0 0 .5-.2 .36 .36 0 0 0-.5-.4l.2 .3zM369.6 95.3a.34 .34 0 0 0 0 .6 .34 .34 0 0 0 .5-.3 .34 .34 0 0 0-.5-.4l.2 .4zM290.2 77.3l.1 .5h.4l-.2-.3 .3 .2-.1-.4zM343.3 77.9l-.1 .4 .3-.1-.2 .2a.34 .34 0 0 0 .4 0 .34 .34 0 0 0 0-.4 .34 .34 0 0 0-.4-.1zM218.5 151.9l.1 .5 .3-.3-.3 .3a.34 .34 0 0 0 .5-.1 .34 .34 0 0 0-.1-.5 .34 .34 0 0 0-.5 .1zM297.4 178.3l2.5 2.1-.7 .7zM195.3 236.9l2.9 1.7-.6 .8z" fill="#000"/>
<g font-size="4.8">
<text x="372.1" y="49.6">10</text>
<text x="255.4" y="54.5">9</text>
<text x="116.6" y="131.4">9</text>
<text x="240.9" y="131.4">10</text>
<text x="397.2" y="132.4">8</text>
<text x="110.8" y="190.5">8</text>
<text x="363.4" y="190.8">7</text>
<text x="336.8" y="225.2">1</text>
<text x="110.8" y="234">7</text>
<text x="311" y="239">6</text>
<text x="227.5" y="266.4">1</text>
</g>
<g font-size="4.7">
<text x="8.8" y="23.5">ÖĞE NO.</text>
<text x="34.8" y="23.5">PARÇA NUMARASI</text>
<text x="109.1" y="23.5">TANIM</text>
<text x="158.6" y="23.5">MİKT.</text>
<text x="32.6" y="29.1">TD2_UCF 205</text>
<text x="17.9" y="31.4">1</text>
<text x="32.6" y="33.7">Rulman Yatağı_8565</text>
<text x="163" y="31.4">2</text>
<text x="17.9" y="41.6">2</text>
<text x="32.6" y="39.3">TD2_M10 x 30 imbus</text>
<text x="163" y="41.6">8</text>
<text x="32.6" y="43.9">civata_8565</text>
<text x="17.9" y="51.8">3</text>
<text x="32.6" y="49.5">TD2_M10 x 70 imbus</text>
<text x="163" y="51.8">6</text>
<text x="32.6" y="54">civata_8565</text>
<text x="32.6" y="59.7">TD2_M10 x 45 imbus</text>
<text x="17.9" y="62">4</text>
<text x="32.6" y="64.2">civata_8565</text>
<text x="163" y="62">6</text>
<text x="17.9" y="71.9">5</text>
<text x="32.6" y="71.9">80220905001_8565</text>
<text x="90.7" y="71.9">LEVHA YÜKLEME ŞASESİ</text>
<text x="163" y="71.9">1</text>
<text x="17.9" y="81.5">6</text>
<text x="32.6" y="81.5">80220930002_8565</text>
<text x="81.2" y="81.5">LEVHA KALDIRMA MENTEŞE MİLİ</text>
<text x="163" y="81.5">1</text>
<text x="17.9" y="91.1">7</text>
<text x="32.6" y="91.1">80220900015_8565</text>
<text x="97.4" y="91.1">POLYAMID BURÇ</text>
<text x="163" y="91.1">2</text>
<text x="17.9" y="100.8">8</text>
<text x="32.6" y="100.8">80220900008_8565</text>
<text x="86.3" y="100.8">PİSTON BAĞLANTI ELEMANI</text>
<text x="163" y="100.8">2</text>
<text x="17.9" y="110.4">9</text>
<text x="32.6" y="110.4">80220900002_8565</text>
<text x="94.6" y="110.4">POLİETİLEN YATAK 3</text>
<text x="163" y="110.4">2</text>
<text x="16.6" y="120">10</text>
<text x="32.6" y="120">80220900003_8565</text>
<text x="96.5" y="120">POLİETİLEN YATAK</text>
<text x="163" y="120">2</text>
</g>
<g font-size="3.2">
<text x="272.9" y="272.3">80220905000_8565</text>
<text x="272.9" y="276.3">BESLEME KALDIRMA GRUBU</text>
<text x="273.7" y="280.3">/</text>
<text x="273.7" y="284.4">/ HRC</text>
<text x="351.8" y="288.3">74391.38</text>
</g>
<g font-size="2.8">
<text x="383" y="272.2">Ü.Adet:</text>
<text x="330.9" y="280.3">Hammadde Adı:</text>
<text x="383.3" y="276">Vers.:</text>
<text x="331.4" y="284.3">Sip. Ölçüsü:</text>
<text x="257.6" y="288.3">SON KAYIT:</text>
<text x="282.8" y="288.3">Tuesday, March 4, 2025 12:41:12 AM</text>
<text x="331.6" y="288.3">Ağırlık:</text>
</g>
<g font-size="2.6">
<text x="385.2" y="279.9">GENEL TOLERANS</text>
<text x="383.5" y="284">DIN 7168 m T</text>
<text x="383.6" y="288.1">ÖLÇEK</text>
<text x="396.9" y="288.1">1:20</text>
<text x="405.8" y="288.1">A4</text>
</g>
<g font-size="2.5">
<text x="257.9" y="272">Parça Kodu:</text>
<text x="320.5" y="272">Ü.Kodu:</text>
<text x="257.6" y="280">Kaplama Şekli:</text>
<text x="257.6" y="276">Parça Adı:</text>
<text x="257.6" y="284.1">Isıl İşlem:</text>
<text x="6.1" y="291.6">D:\Onedrive\OneDrive - gazi.edu.tr\My_Design\Servis\8565_BNDSR_Besleme\</text>
</g>
</svg>
